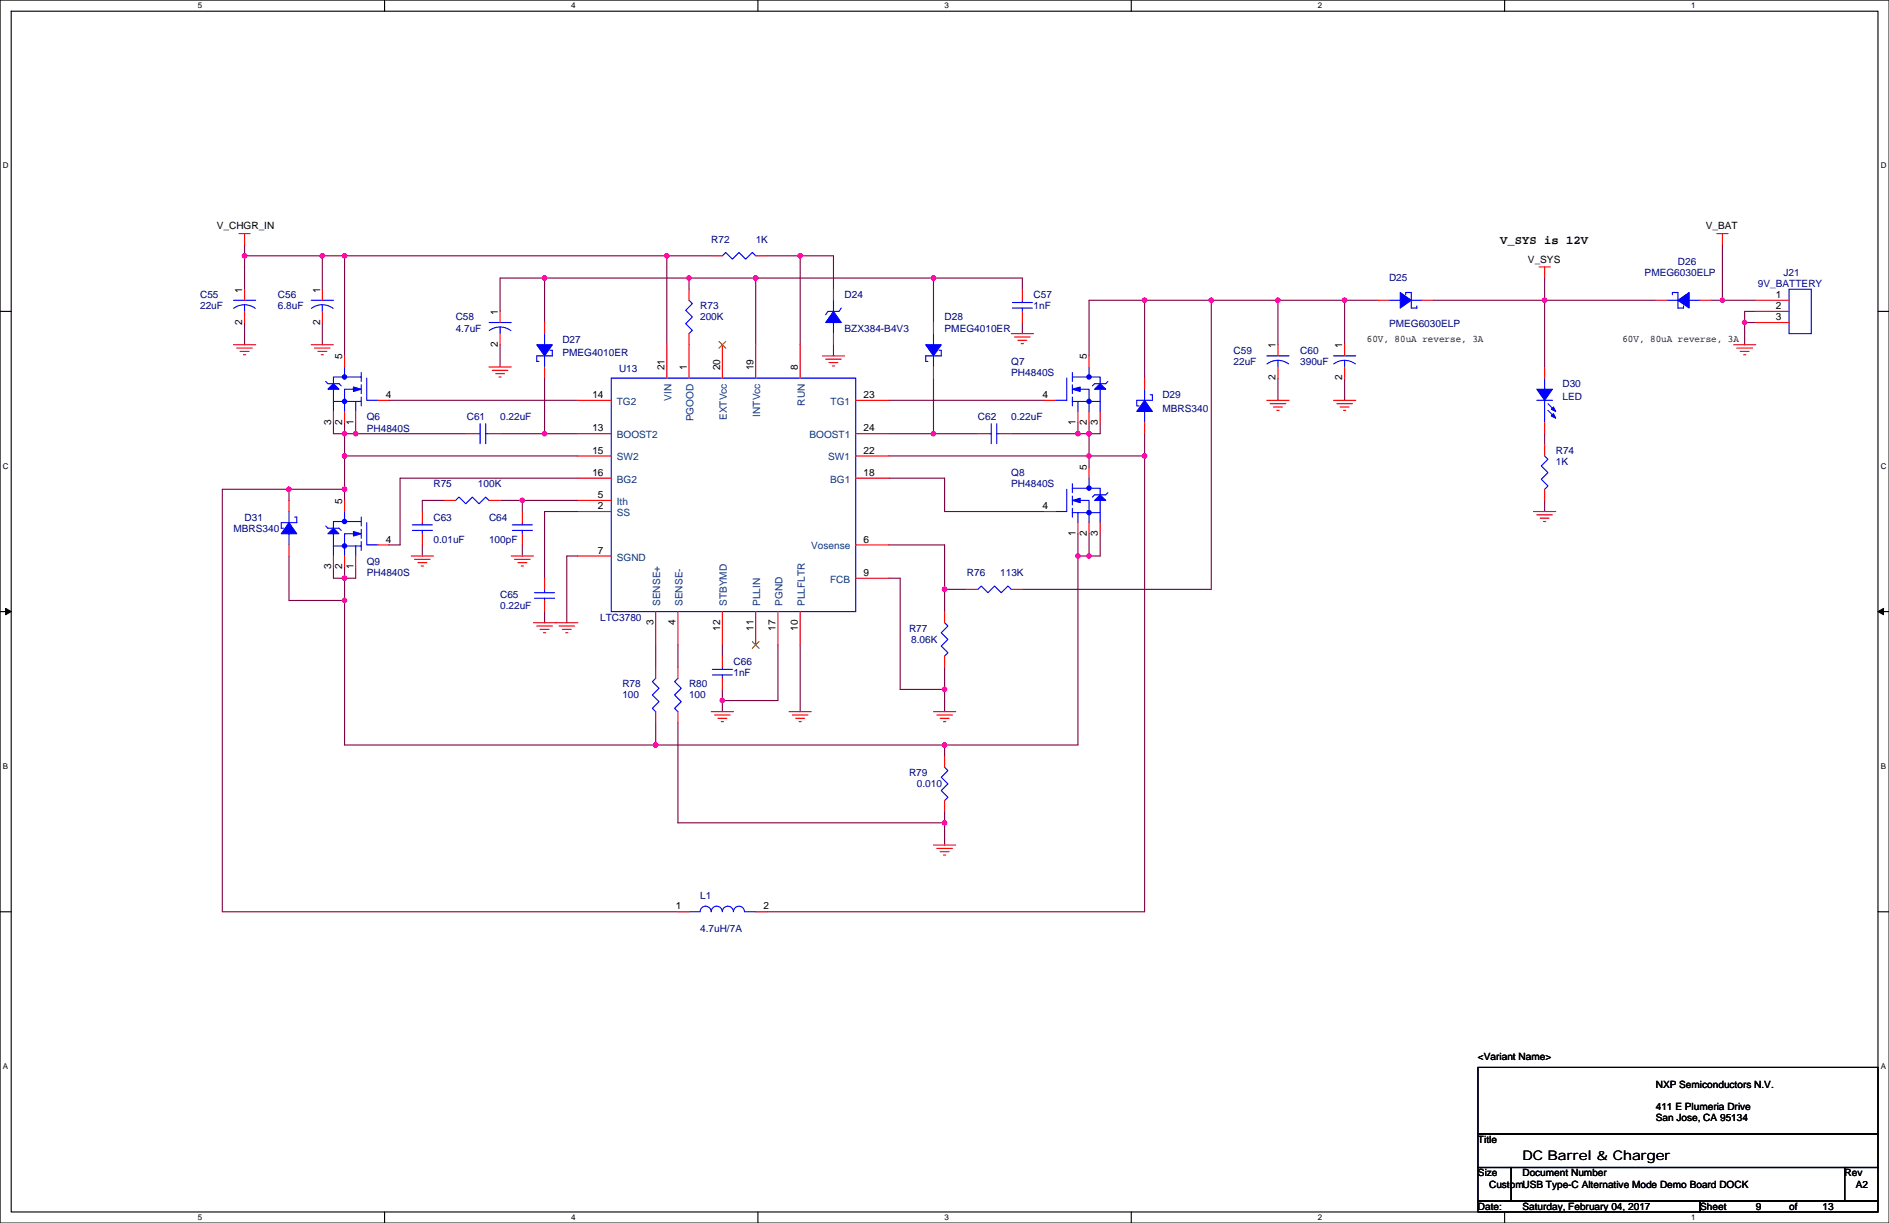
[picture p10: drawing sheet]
<svg xmlns="http://www.w3.org/2000/svg" width="432mm" height="279mm" viewBox="0 0 432 279" stroke-linecap="round" stroke-linejoin="round" font-family="sans-serif">
<path d="M0 0h431.8v279.4h-431.8zM2.6 2.6h426.7v274.3h-426.7z" fill="none" stroke="#000" stroke-width=".25"/>
<g fill="#fff">
<path d="M45.2 .3h1v2h-1z"/>
<path d="M45.2 277.1h1v2.1h-1z"/>
</g>
<path d="M87.9 0v2.6M87.9 276.9v2.5" fill="none" stroke="#000" stroke-width=".25"/>
<g fill="#fff">
<path d="M130.6 .3h1v2h-1z"/>
<path d="M130.6 277.1h1v2.1h-1z"/>
</g>
<path d="M173.2 0v2.6M173.2 276.9v2.5" fill="none" stroke="#000" stroke-width=".25"/>
<g fill="#fff">
<path d="M215.9 .3h1v2h-1z"/>
<path d="M215.9 277.1h1v2.1h-1z"/>
</g>
<path d="M258.6 0v2.6M258.6 276.9v2.5" fill="none" stroke="#000" stroke-width=".25"/>
<g fill="#fff">
<path d="M301.3 .3h1v2h-1z"/>
<path d="M301.3 277.1h1v2.1h-1z"/>
</g>
<path d="M343.9 0v2.6M343.9 276.9v2.5" fill="none" stroke="#000" stroke-width=".25"/>
<g fill="#fff">
<path d="M386.6 .3h1v2h-1z"/>
<path d="M386.6 277.1h1v2.1h-1z"/>
<path d="M.7 36.9h1.2v2h-1.2z"/>
<path d="M429.9 36.9h1.3v2h-1.3z"/>
<path d="M.7 105.4h1.2v2.1h-1.2z"/>
<path d="M429.9 105.4h1.3v2.1h-1.3z"/>
</g>
<path d="M0 71.1h2.6M429.3 71.1h2.5" fill="none" stroke="#000" stroke-width=".25"/>
<g fill="#fff">
<path d="M.7 174h1.2v2h-1.2z"/>
<path d="M429.9 174h1.2v2h-1.2z"/>
</g>
<path d="M0 139.7h2.6M429.3 139.7h2.5" fill="none" stroke="#000" stroke-width=".25"/>
<path d="M1.3 139l1.3 .7-1.3 .7zM429.3 139.7l1.3-.7v1.4z" fill="#000" stroke="#000" stroke-width=".23"/>
<g fill="#fff">
<path d="M.7 242.6h1.2v2h-1.2z"/>
<path d="M429.9 242.6h1.2v2h-1.2z"/>
</g>
<path d="M0 208.3h2.6M429.3 208.3h2.5M337.8 243.9h91.5v15.2h-91.5zM337.8 259.1h91.5v7.6h-91.5zM337.8 266.7h7.7v7.6h-7.7zM337.8 274.3h50.8v2.6h-50.8zM345.5 266.7h76.2v7.6h-76.2zM388.6 274.3h40.7v2.6h-40.7zM421.7 266.7h7.6v7.6h-7.6z" fill="none" stroke="#000" stroke-width=".25"/>
<g fill="none" stroke="#800040" stroke-width=".25">
<path d="M55.9 58.4h17.8M55.9 58.4v7.7M55.9 55.9v2.5M73.7 58.4h5.1M73.7 58.4v7.7M78.8 58.4v22.9M78.8 58.4h73.6v20.4M152.4 58.4h10.2M175.3 58.4h7.6M182.9 58.4v20.4M182.9 58.4h7.6v7.7M393.7 55.9v12.7h7.6"/>
<path d="M55.9 73.7v5.1M73.7 73.7v5.1M114.3 78.8v5M124.5 63.5v10.2M124.5 63.5h-10.2v7.6M124.5 63.5h33M157.5 63.5v2.6M157.5 63.5h15.2M172.7 63.5h40.7M172.7 63.5v15.3M190.5 78.8v2.5M213.4 63.5v10.2"/>
<path d="M213.4 63.5h20.3v2.6M233.7 73.7v2.5M261.6 68.6h-12.7v12.7M261.6 68.6v17.8M261.6 68.6h15.3M276.9 68.6v66h-43.2M276.9 68.6h15.2M292.1 68.6v10.2M292.1 68.6h15.3M307.4 68.6h7.6M307.4 68.6v10.2M327.7 68.6h25.4"/>
<path d="M353.1 68.6h25.4M353.1 68.6v15.2M353.1 63.5v5.1M391.2 68.6h2.5M398.8 73.7h2.5M398.8 73.7v5.1M401.3 71.1h-2.5v2.6M76.2 96.5v2.6h2.6M78.8 99.1v5.1M78.8 99.1h2.5M78.8 96.5v2.6M81.3 99.1h25.4"/>
<path d="M81.3 96.5v2.6M88.9 91.5h43.2M114.3 99.1h10.2M124.5 86.4v12.7M124.5 99.1h7.6M203.2 91.5h35.6M203.2 99.1h10.2M213.4 99.1h10.1M213.4 86.4v12.7M231.2 99.1h15.2M246.4 96.5v2.6M246.4 99.1h2.5"/>
<path d="M248.9 96.5v2.6M248.9 99.1v5.1M251.5 96.5v2.6h-2.6M261.6 99.1v5.1M292.1 86.4v5.1M307.4 86.4v5.1M353.1 99.1v2.5M66.1 111.8h-15.3v96.5h104.2M66.1 111.8v2.5M66.1 111.8h12.7M78.8 104.2h53.3M78.8 104.2v7.6"/>
<path d="M78.8 111.8v2.5M101.6 114.3h-5.1v2.6M114.3 114.3h5.1M119.4 114.3h12.7M119.4 114.3v2.6M132.1 116.9h-7.6v15.2M132.1 109.2h-40.6v15.3h-2.6M203.2 104.2h45.7M203.2 109.2h12.7v7.7h22.9M248.9 104.2h12.7M248.9 104.2v2.5M261.6 104.2v104.1h-86.3"/>
<path d="M353.1 114.3v2.6M66.1 127v10.2h12.7M76.2 129.6v2.5h2.6M78.8 129.6v2.5M78.8 137.2v33h71.1M78.8 132.1v5.1M81.3 129.6v2.5h-2.5M96.5 124.5v2.5M119.4 124.5v2.5M124.5 139.7v2.6M132.1 127h-2.5v15.3M203.2 124.5h12.7v10.1"/>
<path d="M203.2 132.1h2.6v25.4h10.1M215.9 134.6v5.1M215.9 134.6h5.1M246.4 127v43.2h-30.5M246.4 121.9v5.1M246.4 127h2.5M248.9 121.9v5.1M251.5 121.9v5.1h-2.6M149.9 147.3v5.1M155 147.3v5.1M165.1 147.3v2.6M165.1 157.5v2.5"/>
<path d="M177.8 147.3v12.7h-12.7M182.9 147.3v15.3M215.9 152.4v5.1M215.9 157.5v5.1M149.9 165.1v5.1h66M155 165.1v22.9h60.9M165.1 160v2.6M215.9 170.2v2.5M215.9 185.4v2.6M215.9 188v5.1"/>
</g>
<g fill="#f0f" stroke="#f0f" stroke-width=".25">
<circle cx="78.7" cy="99.1" r=".5"/>
<circle cx="78.7" cy="104.1" r=".5"/>
<circle cx="78.7" cy="111.8" r=".5"/>
<circle cx="152.4" cy="58.4" r=".5"/>
<circle cx="78.7" cy="58.4" r=".5"/>
<circle cx="66" cy="111.8" r=".5"/>
<circle cx="261.6" cy="104.1" r=".5"/>
<circle cx="124.5" cy="99.1" r=".5"/>
<circle cx="124.5" cy="63.5" r=".5"/>
<circle cx="149.9" cy="170.2" r=".5"/>
<circle cx="215.9" cy="170.2" r=".5"/>
<circle cx="165.1" cy="160" r=".5"/>
<circle cx="73.7" cy="58.4" r=".5"/>
<circle cx="55.9" cy="58.4" r=".5"/>
<circle cx="353.1" cy="68.6" r=".5"/>
<circle cx="215.9" cy="188" r=".5"/>
<circle cx="292.1" cy="68.6" r=".5"/>
<circle cx="307.3" cy="68.6" r=".5"/>
<circle cx="119.4" cy="114.3" r=".5"/>
<circle cx="215.9" cy="134.6" r=".5"/>
<circle cx="78.7" cy="137.2" r=".5"/>
<circle cx="248.9" cy="104.1" r=".5"/>
<circle cx="246.4" cy="99.1" r=".5"/>
<circle cx="261.6" cy="68.6" r=".5"/>
<circle cx="172.7" cy="63.5" r=".5"/>
<circle cx="213.4" cy="99.1" r=".5"/>
<circle cx="213.4" cy="63.5" r=".5"/>
<circle cx="215.9" cy="157.5" r=".5"/>
<circle cx="276.9" cy="68.6" r=".5"/>
<circle cx="78.7" cy="132.1" r=".5"/>
<circle cx="157.5" cy="63.5" r=".5"/>
<circle cx="248.9" cy="127" r=".5"/>
<circle cx="246.4" cy="127" r=".5"/>
<circle cx="182.9" cy="58.4" r=".5"/>
<circle cx="398.8" cy="73.7" r=".5"/>
<circle cx="81.3" cy="99.1" r=".5"/>
<circle cx="248.9" cy="99.1" r=".5"/>
<circle cx="393.7" cy="68.6" r=".5"/>
</g>
<g fill="none" stroke="#f00" stroke-width=".25">
<path d="M54.6 53.4h2.6M55.9 53.4v2.5M162.6 58.4h2.5M172.7 58.4h2.6M392.5 53.4h2.5M393.7 53.4v2.5M53.4 78.8h5M54.1 79.5h3.6M55.9 66.1v2.5M55.9 71.1v2.6M71.1 78.8h5.1M71.9 79.5h3.6"/>
<path d="M73.7 66.1v2.5M73.7 71.1v2.6M114.3 71.1v2.6M114.3 76.2v2.6M124.5 73.7v2.5M152.4 78.8v7.6M157.5 76.2v10.2M157.5 66.1v2.5M165.1 78.8v7.6M172.7 78.8v7.6M182.9 78.8v7.6M190.5 76.2v2.6"/>
<path d="M190.5 66.1v2.5M213.4 73.7v2.5M231.2 76.2h5M231.9 77h3.6M232.7 77.7h2M233.4 78.5h.6M233.7 66.1v2.5M233.7 71.1v2.6M292.1 78.8v2.5M307.4 78.8v2.5M315 68.6h2.5M325.1 68.6h2.6"/>
<path d="M351.8 61h2.6M353.1 61v2.5M378.5 68.6h2.5M388.6 68.6h2.6M396.3 78.8h5M397 79.5h3.6M401.3 68.6h7.7M401.3 71.1h7.7M401.3 73.7h7.7M54.9 80.3h2M55.6 81h.6M72.7 80.3h2"/>
<path d="M73.4 81h.5M76.2 94v2.5M78.8 81.3v2.5M78.8 94v2.5M81.3 94v2.5M86.4 91.5h2.5M106.7 99.1h2.5M111.8 83.8h5.1M111.8 99.1h2.5M112.5 84.6h3.6M113.3 85.4h2M114.1 86.1h.5"/>
<path d="M124.5 83.8v2.6M132.1 91.5h7.6M132.1 99.1h7.6M188 81.3h5.1M188.7 82.1h3.6M189.5 82.8h2M190.3 83.6h.5M195.6 99.1h7.6M195.6 91.5h7.6M213.4 83.8v2.6M223.5 99.1h2.6M228.6 99.1h2.6"/>
<path d="M238.8 91.5h2.5M246.4 94v2.5M248.9 81.3v2.5M248.9 94v2.5M251.5 94v2.5M261.6 96.5v2.6M261.6 86.4v2.5M289.6 91.5h5.1M290.3 92.2h3.6M291.1 93h2M291.9 93.7h.5M292.1 83.8v2.6"/>
<path d="M304.8 91.5h5.1M305.6 92.2h3.5M306.3 93h2.1M307.1 93.7h.5M307.4 83.8v2.6M353.1 83.8v2.6M353.1 96.5v2.6M397.8 80.3h2M398.5 81h.6M66.1 114.3v2.6M78.8 114.3v2.6M96.5 116.9v2.5"/>
<path d="M101.6 114.3h2.6M111.8 114.3h2.5M119.4 116.9v2.5M132.1 116.9h7.6M132.1 114.3h7.6M132.1 109.2h7.6M132.1 104.2h7.6M195.6 104.2h7.6M195.6 109.2h7.6M238.8 116.9h2.5M246.4 119.4v2.5M248.9 106.7v2.5"/>
<path d="M248.9 119.4v2.5M251.5 119.4v2.5M350.5 116.9h5.1M351.3 117.6h3.6M352.1 118.4h2M352.8 119.1h.5M353.1 101.6v2.6M353.1 111.8v2.5M66.1 124.5v2.5M76.2 127v2.6M78.8 127v2.6M81.3 127v2.6"/>
<path d="M86.4 124.5h2.5M94 127h5.1M94.8 127.8h3.5M95.5 128.5h2.1M96.3 129.3h.5M96.5 121.9v2.6M116.9 127h5M117.6 127.8h3.6M118.4 128.5h2M119.1 129.3h.6M119.4 121.9v2.6M124.5 137.2v2.5"/>
<path d="M124.5 132.1v2.5M132.1 127h7.6M149.9 139.7v7.6M155 139.7v7.6M165.1 139.7v7.6M172.7 139.7v7.6M177.8 139.7v7.6M182.9 139.7v7.6M195.6 124.5h7.6M195.6 132.1h7.6M215.9 139.7v2.6M221 134.6h2.5"/>
<path d="M231.2 134.6h2.5M121.9 142.3h10.2M122.7 143h3.6M123.5 143.8h2M124.2 144.5h.5M127.8 143h3.5M128.5 143.8h2.1M129.3 144.5h.5M149.9 152.4v2.6M155 152.4v2.6M165.1 149.9v2.5M165.1 155v2.5"/>
<path d="M215.9 149.9v2.5M149.9 162.6v2.5M155 162.6v2.5M162.6 162.6h5.1M163.3 163.3h3.6M164.1 164.1h2M164.9 164.9h.5M180.4 162.6h5M181.1 163.3h3.6M181.9 164.1h2M182.6 164.9h.6M213.4 162.6h5.1"/>
<path d="M214.1 163.3h3.6M214.9 164.1h2M215.7 164.9h.5M215.9 172.7v2.6M213.4 193.1h5.1M214.1 193.8h3.6M214.9 194.6h2M215.7 195.3h.5M215.9 182.9v2.5M155 208.3h2.5M172.7 208.3h2.6"/>
</g>
<g fill="none" stroke="#00f" stroke-width=".25">
<path d="M165.1 58.4l.8-.7 1.5 1.5 1.5-1.5 1.6 1.5 1.5-1.5 .7 .7M53.4 68.6h5M53.4 70.4a4.1 4.1 0 0 1 5 0M55.9 69.6v1.5M71.1 68.6h5.1M71.2 70.4a4.1 4.1 0 0 1 4.9 0M73.7 69.6v1.5M111.8 73.7h5.1M111.8 75.5a4.1 4.1 0 0 1 5 0M114.3 74.7v1.5M124.5 76.2v2.6M157.5 68.6l.8 .8-1.6 1.5 1.6 1.5-1.6 1.5 1.6 1.6-.8 .7"/>
<path d="M190.5 73.7v2.5M190.5 68.6v2.5M192.3 70.4l-.5 .7h-2.5l-.6 .8M213.4 76.2v2.6M231.4 70.4h4.6M231.4 69.1h4.6M233.7 68.6v.5M233.7 70.4v.7M317.5 68.6h2.6M321.3 67.3v-.5h1.3v3.6h1.3v-.5M322.6 68.6h2.5M381 68.6h2.6"/>
<path d="M382.3 67.3v-.5h1.3v3.6h1.2v-.5M386.1 68.6h2.5M409 66.1h5v10.1h-5zM74.4 87.1l.6 .6h2.5l.5 .5M76.2 88.9v2.8h6.4M76.2 91.7v2.3M78.8 83.8v2.3M78.8 91.5v2.5M81.3 88.9h-2.5v2.8M81.3 91.7v2.3M82.6 90.7v2M82.6 87.9v2"/>
<path d="M82.6 85.1v2M82.6 86.1h-6.4v1.6M83.8 86.4v5.1h2.6M109.2 99.1h.5M109.7 96.8v4.6M111 96.8v4.6M111 99.1h.8M124.5 81.3v2.5M125.8 80h.5v1.3h-3.6v1.3h.5M139.7 86.4h55.9v53.3h-55.9zM213.4 81.3v2.5M214.7 80h.5v1.3h-3.6v1.3h.5"/>
<path d="M226.1 99.1h.5M226.6 96.8v4.6M227.9 96.8v4.6M227.9 99.1h.7M243.9 86.4v5.1h-2.6M245.1 90.7v2M245.1 87.9v2M245.1 85.1v2M245.1 86.1h6.4v1.6M246.4 88.9h2.5v2.8M246.4 91.7v2.3M248.9 83.8v2.3"/>
<path d="M248.9 91.5v2.5M251.5 88.9v2.8h-6.4M251.5 91.7v2.3M253.3 87.1l-.5 .6h-2.6l-.5 .5M261.6 94v2.5M261.6 88.9v2.6M262.9 90.2h.5v1.3h-3.5v1.2h.5M289.6 81.3h5.1M289.6 83.1a4.1 4.1 0 0 1 5 0M292.1 82.3v1.5M304.8 81.3h5.1M304.9 83.1a4.1 4.1 0 0 1 4.9 0"/>
<path d="M307.4 82.3v1.5M351.3 91.5h3.6M353.1 86.4v2.5M353.1 91.5v5M353.8 92.2l1.6 1.5M353.8 93.7l1.6 1.6M66.1 116.9v2.5M67.3 118.1h.5v1.3h-3.5v1.3h.5M78.8 116.9v2.2M82.6 118.1v2.1M82.6 119.1h-6.4v1.6M83.8 119.4v5.1h2.6"/>
<path d="M94.3 119.9h4.5M96.5 119.4v.5M104.2 114.3l.7-.7 1.5 1.5 1.6-1.5 1.5 1.5 1.5-1.5 .8 .7M117.1 119.9h4.6M119.4 119.4v.5M243.9 111.8v5.1h-2.6M245.1 116.1v2M245.1 113.3v2M245.1 110.5v2M245.1 111.5h6.4v1.6M246.4 114.3h2.5v2.8M246.4 117.1v2.3"/>
<path d="M248.9 109.2v2.3M248.9 116.9v2.5M251.5 114.3v2.8h-6.4M251.5 117.1v2.3M253.3 112.5l-.5 .6h-2.6l-.5 .5M353.1 104.2l.7 .7-1.5 1.5 1.5 1.6-1.5 1.5 1.5 1.5-.7 .8M66.1 121.9v2.6M74.4 120.2l.6 .5h2.5l.5 .5M76.2 121.9v2.8h6.4M76.2 124.7v2.3M78.8 124.5v2.5M81.3 121.9h-2.5v2.8"/>
<path d="M81.3 124.7v2.3M82.6 123.7v2.1M82.6 120.9v2.1M94.3 121.2h4.5M96.5 121.2v.7M117.1 121.2h4.6M119.4 121.2v.7M122.2 135.4h4.6M122.2 136.7h4.6M124.5 136.7v.5M124.5 134.6v.8M223.5 134.6l.8-.7 1.5 1.5 1.6-1.5 1.5 1.5 1.5-1.5 .8 .7"/>
<path d="M149.9 155l-.8 .7 1.5 1.5-1.5 1.6 1.5 1.5-1.5 1.5 .8 .8M155 155l-.8 .7 1.5 1.5-1.5 1.6 1.5 1.5-1.5 1.5 .8 .8M162.8 154.2h4.6M162.8 152.9h4.6M165.1 152.4v.5M165.1 154.2v.8M215.9 142.3l.8 .7-1.5 1.5 1.5 1.6-1.5 1.5 1.5 1.5-.8 .8M215.9 175.3l.8 .7-1.5 1.6 1.5 1.5-1.5 1.5 1.5 1.5-.8 .8M157.5 208.3h2.5a1.26 1.26 0 0 1 1.3-1.3 1.26 1.26 0 0 1 1.3 1.3 1.27 1.27 0 0 1 1.2-1.3 1.27 1.27 0 0 1 1.3 1.3 1.27 1.27 0 0 1 1.3-1.3 1.27 1.27 0 0 1 1.2 1.3 1.27 1.27 0 0 1 1.3-1.3 1.27 1.27 0 0 1 1.3 1.3h2.5"/>
</g>
<g fill="#00f" stroke="#00f" stroke-width=".25">
<path d="M383.6 68.6l2.5-1.8v3.6z" fill-rule="evenodd"/>
<path d="M320.1 66.8l2.5 1.8-2.5 1.8z" fill-rule="evenodd"/>
<path d="M190.5 71.1l1.8 2.6h-3.6z" fill-rule="evenodd"/>
<path d="M66.1 119.4l1.7 2.5h-3.5z" fill-rule="evenodd"/>
<path d="M251.5 113.1l1.3 1.2h-2.6z" fill-rule="evenodd"/>
<path d="M245.1 114.3l1.8-.5v1z" fill-rule="evenodd"/>
<path d="M351.3 88.9h3.6l-1.8 2.6z" fill-rule="evenodd"/>
<path d="M355.1 94.5l.5 1-1-.5z" fill-rule="evenodd"/>
<path d="M355.1 93l.5 1-1-.5z" fill-rule="evenodd"/>
<path d="M122.7 78.8h3.6l-1.8 2.5z" fill-rule="evenodd"/>
<path d="M75 88.9l1.2-1.2 1.3 1.2z" fill-rule="evenodd"/>
<path d="M80.8 88.4l1.8 .5-1.8 .5z" fill-rule="evenodd"/>
<path d="M211.6 78.8h3.6l-1.8 2.5z" fill-rule="evenodd"/>
<path d="M251.5 87.7l1.3 1.2h-2.6z" fill-rule="evenodd"/>
<path d="M245.1 88.9l1.8-.5v1z" fill-rule="evenodd"/>
<path d="M75 121.9l1.2-1.2 1.3 1.2z" fill-rule="evenodd"/>
<path d="M80.8 121.4l1.8 .5-1.8 .5z" fill-rule="evenodd"/>
<path d="M261.6 91.5l1.8 2.5h-3.5z" fill-rule="evenodd"/>
<circle cx="248.9" cy="111.5" r=".5"/>
<circle cx="248.9" cy="117.1" r=".5"/>
<circle cx="78.7" cy="86.1" r=".5"/>
<circle cx="78.7" cy="91.7" r=".5"/>
<circle cx="248.9" cy="86.1" r=".5"/>
<circle cx="248.9" cy="91.7" r=".5"/>
<circle cx="78.7" cy="119.1" r=".5"/>
<circle cx="78.7" cy="124.7" r=".5"/>
</g>
<path d="M164.4 78l1.5 1.5M165.9 78l-1.6 1.5M172 146.6l1.5 1.5M173.5 146.6l-1.5 1.5" fill="none" stroke="#804000" stroke-width=".23"/>
<text font-size="3" x="348" y="265">DC Barrel &amp; Charger</text>
<text font-size="2.8" x="342.9" y="55.7">V_SYS is 12V</text>
<g font-size="2.3">
<text x="49.6" y="52.4">V_CHGR_IN</text>
<text x="389.9" y="52.4">V_BAT</text>
<text x="349.3" y="60">V_SYS</text>
<text x="55.4" y="66.8" transform="rotate(-90 55.4 66.8)">1</text>
<text x="73.2" y="66.8" transform="rotate(-90 73.2 66.8)">1</text>
<text x="113.8" y="71.9" transform="rotate(-90 113.8 71.9)">1</text>
<text x="405.9" y="68.1">1</text>
<text x="405.9" y="70.6">2</text>
<text x="55.4" y="74.2" transform="rotate(-90 55.4 74.2)">2</text>
<text x="73.2" y="74.2" transform="rotate(-90 73.2 74.2)">2</text>
<text x="405.9" y="73.2">3</text>
<text x="78.2" y="82.1" transform="rotate(-90 78.2 82.1)">5</text>
<text x="113.8" y="79.3" transform="rotate(-90 113.8 79.3)">2</text>
<text x="248.4" y="82.1" transform="rotate(-90 248.4 82.1)">5</text>
<text x="291.6" y="79.5" transform="rotate(-90 291.6 79.5)">1</text>
<text x="306.8" y="79.5" transform="rotate(-90 306.8 79.5)">1</text>
<text x="312.4" y="78">60V, 80uA reverse, 3A</text>
<text x="370.9" y="78">60V, 80uA reverse, 3A</text>
<text x="151.9" y="84.6" transform="rotate(-90 151.9 84.6)">21</text>
<text x="157" y="84.6" transform="rotate(-90 157 84.6)">1</text>
<text x="164.6" y="84.6" transform="rotate(-90 164.6 84.6)">20</text>
<text x="172.2" y="84.6" transform="rotate(-90 172.2 84.6)">19</text>
<text x="182.4" y="84.6" transform="rotate(-90 182.4 84.6)">8</text>
<text x="291.6" y="86.9" transform="rotate(-90 291.6 86.9)">2</text>
<text x="306.8" y="86.9" transform="rotate(-90 306.8 86.9)">2</text>
<text x="88.2" y="90.9">4</text>
<text x="135.4" y="90.9">14</text>
<text x="197.4" y="90.9">23</text>
<text x="238.3" y="90.9">4</text>
<text x="75.7" y="97.1" transform="rotate(-90 75.7 97.1)">3</text>
<text x="78.2" y="97.1" transform="rotate(-90 78.2 97.1)">2</text>
<text x="80.8" y="97.1" transform="rotate(-90 80.8 97.1)">1</text>
<text x="135.4" y="98.6">13</text>
<text x="197.4" y="98.6">24</text>
<text x="245.9" y="97.1" transform="rotate(-90 245.9 97.1)">1</text>
<text x="248.4" y="97.1" transform="rotate(-90 248.4 97.1)">2</text>
<text x="251" y="97.1" transform="rotate(-90 251 97.1)">3</text>
<text x="135.4" y="103.6">15</text>
<text x="197.4" y="103.6">22</text>
<text x="248.4" y="107.5" transform="rotate(-90 248.4 107.5)">5</text>
<text x="135.4" y="108.7">16</text>
<text x="136.7" y="113.8">5</text>
<text x="197.4" y="108.7">18</text>
<text x="78.2" y="115.1" transform="rotate(-90 78.2 115.1)">5</text>
<text x="136.7" y="116.3">2</text>
<text x="238.3" y="116.3">4</text>
<text x="88.2" y="124">4</text>
<text x="197.4" y="124">6</text>
<text x="245.9" y="122.5" transform="rotate(-90 245.9 122.5)">1</text>
<text x="248.4" y="122.5" transform="rotate(-90 248.4 122.5)">2</text>
<text x="251" y="122.5" transform="rotate(-90 251 122.5)">3</text>
<text x="75.7" y="130.1" transform="rotate(-90 75.7 130.1)">3</text>
<text x="78.2" y="130.1" transform="rotate(-90 78.2 130.1)">2</text>
<text x="80.8" y="130.1" transform="rotate(-90 80.8 130.1)">1</text>
<text x="136.7" y="126.5">7</text>
<text x="197.4" y="131.6">9</text>
<text x="149.4" y="142.8" transform="rotate(-90 149.4 142.8)">3</text>
<text x="154.4" y="142.8" transform="rotate(-90 154.4 142.8)">4</text>
<text x="164.6" y="144.1" transform="rotate(-90 164.6 144.1)">12</text>
<text x="172.2" y="144.1" transform="rotate(-90 172.2 144.1)">11</text>
<text x="177.3" y="144.1" transform="rotate(-90 177.3 144.1)">17</text>
<text x="182.4" y="144.1" transform="rotate(-90 182.4 144.1)">10</text>
<text x="154.5" y="207.8">1</text>
<text x="174.5" y="207.8">2</text>
<text x="337.8" y="242.1">&lt;Variant Name&gt;</text>
<text x="378.5" y="248.5">NXP Semiconductors N.V.</text>
<text x="378.5" y="253.5">411 E Plumeria Drive</text>
<text x="378.5" y="256.1">San Jose, CA 95134</text>
<text x="337.8" y="261.2">Title</text>
<text x="337.8" y="268.8">Size</text>
<text x="348" y="268.8">Document Number</text>
<text x="421.7" y="268.8">Rev</text>
<text x="340.4" y="271.3">CustomUSB Type-C Alternative Mode Demo Board DOCK</text>
<text x="424.2" y="271.3">A2</text>
<text x="337.8" y="276.4">Date:</text>
<text x="348" y="276.4">Saturday, February 04, 2017</text>
<text x="388.6" y="276.4">Sheet</text>
<text x="401.3" y="276.4">9</text>
<text x="409" y="276.4">of</text>
<text x="416.6" y="276.4">13</text>
</g>
<g font-size="2.3" fill="#000080">
<text x="162.6" y="55.4">R72</text>
<text x="172.7" y="55.4">1K</text>
<text x="317.5" y="64.3">D25</text>
<text x="375.9" y="63">PMEG6030ELP</text>
<text x="383.6" y="60.5">D26</text>
<text x="401.8" y="65.6">9V_BATTERY</text>
<text x="407.7" y="63">J21</text>
<text x="45.7" y="68.1">C55</text>
<text x="45.7" y="70.7">22uF</text>
<text x="63.5" y="68.1">C56</text>
<text x="63.5" y="70.7">6.8uF</text>
<text x="160" y="70.7">R73</text>
<text x="193.1" y="68.1">D24</text>
<text x="236.2" y="68.1">C57</text>
<text x="236.2" y="70.7">1nF</text>
<text x="104.2" y="73.2">C58</text>
<text x="104.2" y="75.7">4.7uF</text>
<text x="160" y="73.2">200K</text>
<text x="193.1" y="75.7">BZX384-B4V3</text>
<text x="215.9" y="73.2">D28</text>
<text x="215.9" y="75.7">PMEG4010ER</text>
<text x="317.5" y="74.7">PMEG6030ELP</text>
<text x="128.5" y="78.3">D27</text>
<text x="128.5" y="81.3">PMEG4010ER</text>
<text x="231.2" y="83.4">Q7</text>
<text x="282" y="80.8">C59</text>
<text x="282" y="83.4">22uF</text>
<text x="297.2" y="80.8">C60</text>
<text x="297.2" y="83.4">390uF</text>
<text x="141.5" y="84.9">U13</text>
<text x="231.2" y="85.9">PH4840S</text>
<text x="357.1" y="88.4">D30</text>
<text x="265.7" y="91">D29</text>
<text x="265.7" y="94">MBRS340</text>
<text x="357.1" y="91.5">LED</text>
<text x="83.8" y="96.1">Q6</text>
<text x="83.8" y="98.6">PH4840S</text>
<text x="106.7" y="96.1">C61</text>
<text x="114.3" y="96.1">0.22uF</text>
<text x="223.5" y="96.1">C62</text>
<text x="231.2" y="96.1">0.22uF</text>
<text x="355.6" y="103.7">R74</text>
<text x="355.6" y="106.2">1K</text>
<text x="99.1" y="111.3">R75</text>
<text x="109.2" y="111.3">100K</text>
<text x="231.2" y="108.8">Q8</text>
<text x="231.2" y="111.3">PH4840S</text>
<text x="55.9" y="118.9">D31</text>
<text x="99.1" y="118.9">C63</text>
<text x="111.8" y="118.9">C64</text>
<text x="53.4" y="121.5">MBRS340</text>
<text x="99.1" y="124">0.01uF</text>
<text x="111.8" y="124">100pF</text>
<text x="83.8" y="129.1">Q9</text>
<text x="83.8" y="131.6">PH4840S</text>
<text x="221" y="131.6">R76</text>
<text x="228.6" y="131.6">113K</text>
<text x="114.3" y="136.7">C65</text>
<text x="114.3" y="139.2">0.22uF</text>
<text x="137.2" y="141.8">LTC3780</text>
<text x="207.8" y="144.3">R77</text>
<text x="208.3" y="146.9">8.06K</text>
<text x="167.7" y="151.9">C66</text>
<text x="167.7" y="154.5">1nF</text>
<text x="142.3" y="157">R78</text>
<text x="142.3" y="159.6">100</text>
<text x="157.5" y="157">R80</text>
<text x="157.5" y="159.6">100</text>
<text x="207.8" y="177.3">R79</text>
<text x="209.6" y="179.9">0.010</text>
<text x="160" y="205.3">L1</text>
<text x="160" y="212.9">4.7uH/7A</text>
</g>
<g font-size="2.3" fill="#004080">
<text x="141" y="92.5">TG2</text>
<text x="153.5" y="91.5" transform="rotate(-90 153.5 91.5)">VIN</text>
<text x="166.2" y="96" transform="rotate(-90 166.2 96)">EXTVcc</text>
<text x="173.8" y="95.2" transform="rotate(-90 173.8 95.2)">INTVcc</text>
<text x="184" y="92.7" transform="rotate(-90 184 92.7)">RUN</text>
<text x="189.9" y="92.5">TG1</text>
<text x="141" y="100.1">BOOST2</text>
<text x="158.6" y="96.3" transform="rotate(-90 158.6 96.3)">PGOOD</text>
<text x="185" y="100.1">BOOST1</text>
<text x="141" y="105.2">SW2</text>
<text x="189.3" y="105.2">SW1</text>
<text x="141" y="110.3">BG2</text>
<text x="189.8" y="110.3">BG1</text>
<text x="141" y="117.9">SS</text>
<text x="141" y="115.4">Ith</text>
<text x="185.4" y="125.5">Vosense</text>
<text x="141" y="128.1">SGND</text>
<text x="189.8" y="133.1">FCB</text>
<text x="150.9" y="138.5" transform="rotate(-90 150.9 138.5)">SENSE+</text>
<text x="156" y="138.5" transform="rotate(-90 156 138.5)">SENSE-</text>
<text x="166.2" y="138.5" transform="rotate(-90 166.2 138.5)">STBYMD</text>
<text x="173.8" y="138.5" transform="rotate(-90 173.8 138.5)">PLLIN</text>
<text x="178.9" y="138.5" transform="rotate(-90 178.9 138.5)">PGND</text>
<text x="184" y="138.5" transform="rotate(-90 184 138.5)">PLLFLTR</text>
</g>
<g font-size="1.8">
<text x="45.2" y="1.9">5</text>
<text x="130.6" y="1.9">4</text>
<text x="215.9" y="1.9">3</text>
<text x="301.3" y="1.9">2</text>
<text x="386.6" y="1.9">1</text>
<text x=".7" y="38.5">D</text>
<text x="429.9" y="38.5">D</text>
<text x=".7" y="107.1">C</text>
<text x="429.9" y="107.1">C</text>
<text x=".7" y="175.6">B</text>
<text x="429.9" y="175.6">B</text>
<text x=".7" y="244.2">A</text>
<text x="429.9" y="244.2">A</text>
<text x="45.2" y="278.8">5</text>
<text x="130.6" y="278.8">4</text>
<text x="215.9" y="278.8">3</text>
<text x="301.3" y="278.8">2</text>
<text x="386.6" y="278.8">1</text>
</g>
</svg>
